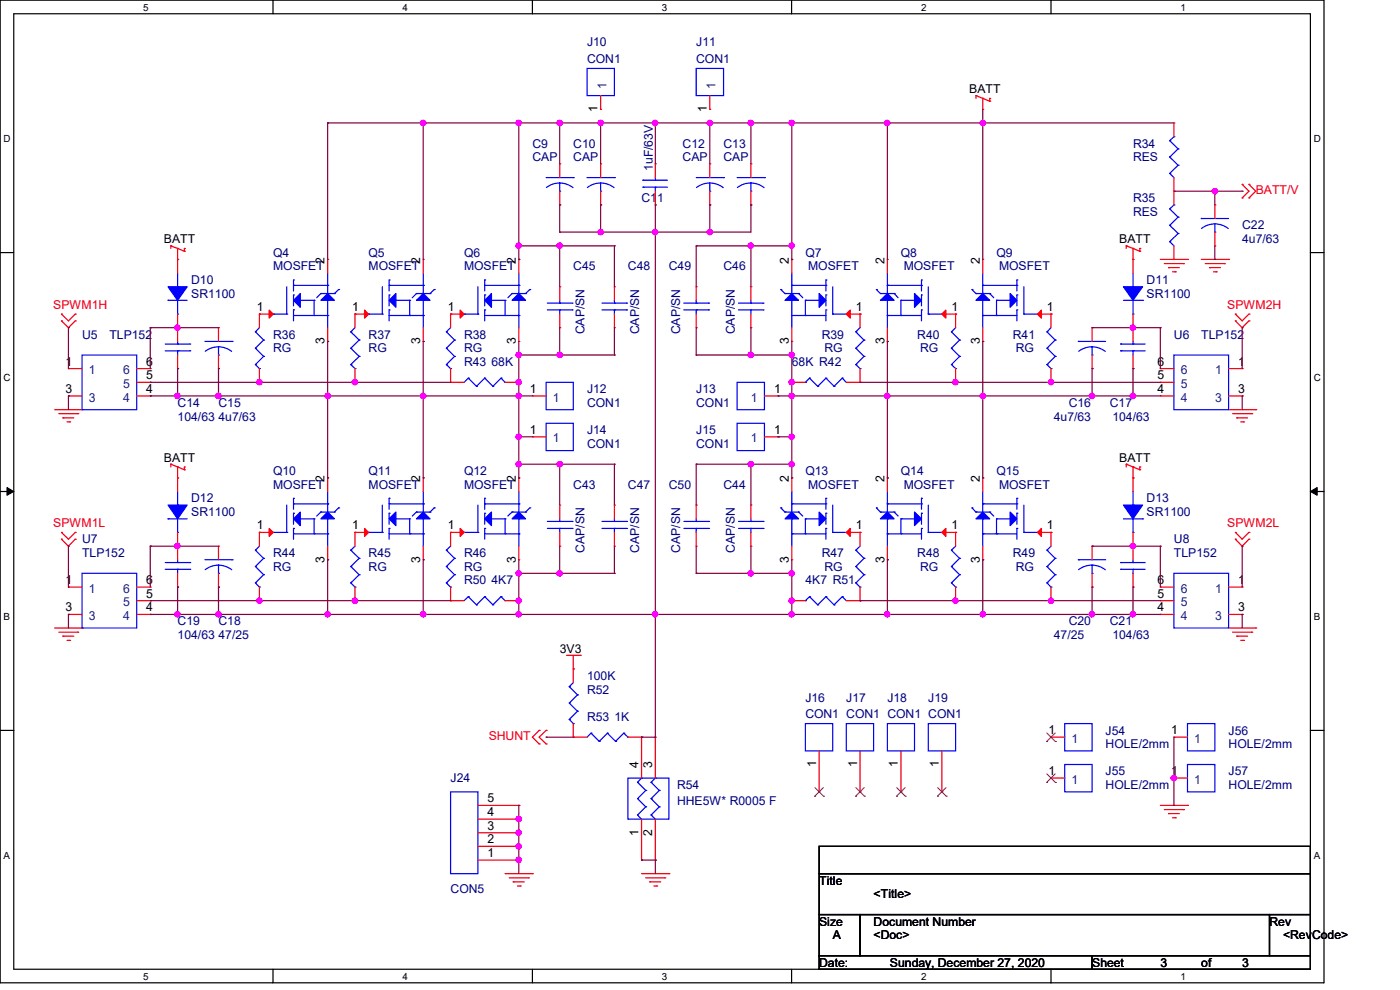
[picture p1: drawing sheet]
<svg xmlns="http://www.w3.org/2000/svg" width="297mm" height="210mm" viewBox="0 0 297 210" stroke-linecap="round" stroke-linejoin="round" font-family="sans-serif">
<path d="M0 0h280.9v208.5h-280.9zM2.9 2.9h275.1v202.7h-275.1z" fill="none" stroke="#000" stroke-width=".25"/>
<g fill="#fff">
<path d="M30.4 .3h1.1v2.4h-1.1z"/>
<path d="M30.4 205.9h1.1v2.3h-1.1z"/>
</g>
<path d="M57.9 0v2.9M57.9 205.6v2.9" fill="none" stroke="#000" stroke-width=".25"/>
<g fill="#fff">
<path d="M85.4 .3h1.1v2.4h-1.1z"/>
<path d="M85.4 205.9h1.1v2.3h-1.1z"/>
</g>
<path d="M112.9 0v2.9M112.9 205.6v2.9" fill="none" stroke="#000" stroke-width=".25"/>
<g fill="#fff">
<path d="M140.4 .3h1.2v2.4h-1.2z"/>
<path d="M140.4 205.9h1.2v2.3h-1.2z"/>
</g>
<path d="M167.9 0v2.9M167.9 205.6v2.9" fill="none" stroke="#000" stroke-width=".25"/>
<g fill="#fff">
<path d="M195.4 .3h1.2v2.4h-1.2z"/>
<path d="M195.4 205.9h1.2v2.3h-1.2z"/>
</g>
<path d="M223 0v2.9M223 205.6v2.9" fill="none" stroke="#000" stroke-width=".25"/>
<g fill="#fff">
<path d="M250.4 .3h1.2v2.4h-1.2z"/>
<path d="M250.4 205.9h1.2v2.3h-1.2z"/>
<path d="M.8 28.2h1.4v2.4h-1.4z"/>
<path d="M278.7 28.2h1.5v2.4h-1.5z"/>
<path d="M.8 78.9h1.4v2.3h-1.4z"/>
<path d="M278.7 78.9h1.5v2.3h-1.5z"/>
</g>
<path d="M0 53.6h2.9M278 53.6h2.9" fill="none" stroke="#000" stroke-width=".25"/>
<g fill="#fff">
<path d="M.8 129.6h1.3v2.3h-1.3z"/>
<path d="M278.7 129.6h1.4v2.3h-1.4z"/>
</g>
<path d="M0 104.3h2.9M278 104.3h2.9" fill="none" stroke="#000" stroke-width=".25"/>
<path d="M1.5 103.4l1.4 .9-1.4 .8zM278 104.3l1.4-.9v1.7z" fill="#000" stroke="#000" stroke-width=".21"/>
<g fill="#fff">
<path d="M.8 180.3h1.3v2.3h-1.3z"/>
<path d="M278.7 180.3h1.4v2.3h-1.4z"/>
</g>
<path d="M0 154.9h2.9M278 154.9h2.9M173.8 179.5h104.2v5.8h-104.2zM173.8 185.3h104.2v8.7h-104.2zM173.8 194h8.7v8.7h-8.7zM182.5 194h86.8v8.7h-86.8zM269.3 194h8.7v8.7h-8.7zM173.8 202.7h57.9v2.9h-57.9zM231.7 202.7h46.3v2.9h-46.3z" fill="none" stroke="#000" stroke-width=".25"/>
<g fill="none" stroke="#f00" stroke-width=".25">
<path d="M118.7 34.8h.1M118.7 34.8v2.9M127.4 23.2h.1M127.4 34.8h.1M127.4 20.3v2.9M127.4 34.8v2.9M139 34.8h.1M139 34.8v2.9M150.6 23.2h.1M150.6 34.8h.1M150.6 20.3v2.9M150.6 34.8v2.9"/>
<path d="M159.3 34.8h.1M159.3 34.8v2.9M207.1 20.3h.1M207.1 20.3v.6M207.1 20.3l1.4 .6M208.5 20.9h.1M208.5 23.2h.1M208.5 20.9l1.5 .6M208.5 20.9v2.3M210 21.5h.1M210 20.9h.1M210 20.9v.6"/>
<path d="M249 26.1h.1M249 26.1v2.9M249 37.7v5.8M263.5 39.1h.1M263.5 39.1l1.5 1.5-1.5 1.4M265 39.1h.1M265 39.1l1.4 1.5-1.4 1.4M36.2 52.2h.1M36.2 52.2v.5M36.2 52.2l1.5 .5M37.7 52.7h.1M37.7 55h.1"/>
<path d="M37.7 52.7l1.4 .6M37.7 52.7v5.3M39.1 53.3h.1M39.1 52.7h.1M39.1 52.7v.6M69.5 55h.1M69.5 55v3M89.8 55h.1M89.8 55v3M110.1 55h.1M110.1 55v3M118.7 43.5h.1"/>
<path d="M118.7 40.6v2.9M127.4 43.5h.1M127.4 40.6v2.9M139 43.5h.1M139 40.6v2.9M150.6 43.5h.1M150.6 40.6v2.9M159.3 43.5h.1M159.3 40.6v2.9M168 55h.1M168 55v3M188.3 55h.1"/>
<path d="M188.3 55v3M208.5 55h.1M208.5 55v3M238.9 52.2h.1M238.9 52.2v.5M238.9 52.2l1.5 .5M240.4 52.7h.1M240.4 55h.1M240.4 52.7l1.4 .6M240.4 52.7v5.3M241.8 53.3h.1M241.8 52.7h.1"/>
<path d="M241.8 52.7v.6M246.2 55h5.7M247 55.9h4.1M247.9 56.8h.1M247.9 56.8h2.3M248.8 57.7h.5M249 40.6h.1M249 55h.1M249 52.2v2.8M249.3 57.7h.1M251.1 55.9h.1M251.9 55h.1"/>
<path d="M254.8 55h5.8M255.7 55.9h4.1M256.6 56.8h.1M256.6 56.8h2.3M257.4 57.7h.6M257.7 43.5h.1M257.7 52.2h.1M257.7 43.5v2.9M257.7 49.2v3M258 57.7h.1M259.8 55.9h.1M260.6 55h.1"/>
<path d="M263.5 42h.1M265 42h.1M13 68.1h.1M13 66.6h.1M13 68.1l1.5 1.4 1.5-1.4M13 66.6l1.5 1.5 1.5-1.5M14.5 78.2h.1M14.5 78.2h2.9M16 68.1h.1M16 66.6h.1M29 78.2h2.9M31.9 78.2h.1"/>
<path d="M37.7 69.5h.1M37.7 78.2h.1M37.7 66.6v5.8M37.7 75.3v2.9M46.4 69.5h.1M46.4 78.2h.1M46.4 69.5v2.9M46.4 75.3v2.9M55 66.6h.1M55 66.6h3M55 66.6v2.9M55 78.2v2.9"/>
<path d="M69.5 72.4h.1M69.5 69.5v2.9M75.3 66.6h.1M75.3 66.6h2.9M75.3 66.6v2.9M75.3 78.2v2.9M89.8 72.4h.1M89.8 69.5v2.9M95.6 66.6h.1M95.6 66.6h2.9M95.6 66.6v2.9M95.6 78.2v2.9"/>
<path d="M110.1 72.4h.1M110.1 69.5v2.9M118.7 60.8h.1M118.7 69.5h.1M118.7 60.8v2.9M118.7 66.6v2.9M130.3 60.8h.1M130.3 69.5h.1M130.3 60.8v2.9M130.3 66.6v2.9M147.7 60.8h.1M147.7 69.5h.1"/>
<path d="M147.7 60.8v2.9M147.7 66.6v2.9M159.3 60.8h.1M159.3 69.5h.1M159.3 60.8v2.9M159.3 66.6v2.9M168 72.4h.1M168 69.5v2.9M179.5 66.6h3M182.5 66.6h.1M182.5 66.6v2.9M182.5 78.2v2.9"/>
<path d="M188.3 72.4h.1M188.3 69.5v2.9M199.8 66.6h2.9M202.7 66.6h.1M202.7 66.6v2.9M202.7 78.2v2.9M208.5 72.4h.1M208.5 69.5v2.9M220.1 66.6h2.9M223 66.6h.1M223 66.6v2.9M223 78.2v2.9"/>
<path d="M231.7 69.5h.1M231.7 78.2h.1M231.7 69.5v2.9M231.7 75.3v2.9M240.4 69.5h.1M240.4 78.2h.1M240.4 66.6v5.8M240.4 75.3v2.9M246.2 78.2h.1M246.2 78.2h2.8M260.6 78.2h2.9M262.1 68.1h.1"/>
<path d="M262.1 66.6h.1M262.1 68.1l1.4 1.4 1.5-1.4M262.1 66.6l1.4 1.5 1.5-1.5M263.5 78.2h.1M265 68.1h.1M265 66.6h.1M11.6 86.9h5.8M12.5 87.8h4M13.3 88.6h.1M13.3 88.6h2.4M14.2 89.5h.6M14.5 84h.1"/>
<path d="M14.5 84h2.9M14.8 89.5h.1M16.5 87.8h.1M17.4 86.9h.1M29 84h2.9M29 81.1h2.9M31.9 81.1h.1M31.9 84h.1M36.2 98.5h.1M36.2 98.5v.6M36.2 98.5l2.9 1.2M37.7 99.1h.1"/>
<path d="M37.7 99.1v5.2M39.1 99.7h.1M39.1 99.1h.1M39.1 99.1v.6M55 81.1h.1M75.3 81.1h.1M95.6 81.1h.1M95.6 81.1h2.9M107.1 81.1h3M110.1 81.1h.1M112.9 84h.1M112.9 92.7h.1"/>
<path d="M112.9 92.7h3M112.9 84h3M162.2 92.7h2.9M162.2 84h2.9M165.1 92.7h.1M165.1 84h.1M168 81.1h.1M168 81.1h2.9M179.5 81.1h3M182.5 81.1h.1M202.7 81.1h.1M223 81.1h.1"/>
<path d="M238.9 98.5h.1M238.9 98.5v.6M238.9 98.5l2.9 1.2M240.4 99.1h.1M240.4 99.1v5.2M241.8 99.7h.1M241.8 99.1h.1M241.8 99.1v.6M246.2 81.1h.1M246.2 84h.1M246.2 84h2.8M246.2 81.1h2.8"/>
<path d="M260.6 86.9h5.8M260.6 84h2.9M261.5 87.8h4.1M262.4 88.6h.1M262.4 88.6h2.3M263.2 89.5h.6M263.5 84h.1M263.8 89.5h.1M265.6 87.8h.1M266.4 86.9h.1M13 114.4h.1M13 112.9h.1"/>
<path d="M13 114.4l1.5 1.5 1.5-1.5M13 112.9l1.5 1.5 1.5-1.5M16 114.4h.1M16 112.9h.1M37.7 101.4h.1M37.7 115.9h.1M37.7 112.9v5.8M46.4 115.9h.1M46.4 115.9v2.8M55 112.9h.1M55 112.9h3M55 112.9v3"/>
<path d="M69.5 101.4h.1M69.5 118.7h.1M69.5 101.4v2.9M69.5 115.9v2.8M75.3 112.9h.1M75.3 112.9h2.9M75.3 112.9v3M89.8 101.4h.1M89.8 118.7h.1M89.8 101.4v2.9M89.8 115.9v2.8M95.6 112.9h.1"/>
<path d="M95.6 112.9h2.9M95.6 112.9v3M110.1 101.4h.1M110.1 118.7h.1M110.1 101.4v2.9M110.1 115.9v2.8M118.7 107.1h.1M118.7 115.9h.1M118.7 107.1v3M118.7 112.9v3M130.3 107.1h.1M130.3 115.9h.1"/>
<path d="M130.3 107.1v3M130.3 112.9v3M147.7 107.1h.1M147.7 115.9h.1M147.7 107.1v3M147.7 112.9v3M159.3 107.1h.1M159.3 115.9h.1M159.3 107.1v3M159.3 112.9v3M168 101.4h.1M168 118.7h.1"/>
<path d="M168 101.4v2.9M168 115.9v2.8M179.5 112.9h3M182.5 112.9h.1M182.5 112.9v3M188.3 101.4h.1M188.3 118.7h.1M188.3 101.4v2.9M188.3 115.9v2.8M199.8 112.9h2.9M202.7 112.9h.1M202.7 112.9v3"/>
<path d="M208.5 101.4h.1M208.5 118.7h.1M208.5 101.4v2.9M208.5 115.9v2.8M220.1 112.9h2.9M223 112.9h.1M223 112.9v3M231.7 115.9h.1M231.7 115.9v2.8M240.4 101.4h.1M240.4 115.9h.1M240.4 112.9v5.8"/>
<path d="M262.1 114.4h.1M262.1 112.9h.1M262.1 114.4l1.4 1.5 1.5-1.5M262.1 112.9l1.4 1.5 1.5-1.5M265 114.4h.1M265 112.9h.1M11.6 133.2h5.8M12.5 134.1h4M13.3 135h.1M13.3 135h2.4M14.2 135.8h.6M14.5 124.5h.1"/>
<path d="M14.5 130.3h.1M14.5 124.5h2.9M14.5 130.3h2.9M14.8 135.8h.1M16.5 134.1h.1M17.4 133.2h.1M29 124.5h2.9M29 130.3h2.9M29 127.4h2.9M31.9 127.4h.1M31.9 130.3h.1M31.9 124.5h.1"/>
<path d="M37.7 124.5h.1M37.7 121.6v2.9M46.4 124.5h.1M46.4 121.6v2.9M55 127.4h.1M55 124.5v2.9M75.3 127.4h.1M75.3 124.5v2.9M95.6 127.4h.1M95.6 127.4h2.9M95.6 124.5v2.9M107.1 127.4h3"/>
<path d="M110.1 127.4h.1M120.2 139h2.9M121.6 139v5.8M123.1 139h.1M168 127.4h.1M168 127.4h2.9M179.5 127.4h3M182.5 127.4h.1M182.5 124.5v2.9M202.7 127.4h.1M202.7 124.5v2.9M223 127.4h.1"/>
<path d="M223 124.5v2.9M231.7 124.5h.1M231.7 121.6v2.9M240.4 124.5h.1M240.4 121.6v2.9M246.2 127.4h.1M246.2 130.3h.1M246.2 124.5h.1M246.2 124.5h2.8M246.2 130.3h2.8M246.2 127.4h2.8M260.6 133.2h5.8"/>
<path d="M260.6 124.5h2.9M260.6 130.3h2.9M261.5 134.1h4.1M262.4 135h.1M262.4 135h2.3M263.2 135.8h.6M263.5 124.5h.1M263.5 130.3h.1M263.8 135.8h.1M265.6 134.1h.1M266.4 133.2h.1M114.4 154.9h.1"/>
<path d="M114.4 157.8h.1M114.4 154.9l-1.5 1.5 1.5 1.4M115.9 154.9h.1M115.9 157.8h.1M115.9 154.9l-1.5 1.5 1.5 1.4M121.6 141.9h.1M121.6 156.4h.1M121.6 153.5v2.9M121.6 156.4h2.9M133.2 156.4h2.9M136.1 156.4h.1M136.1 156.4v8.7"/>
<path d="M139 156.4h.1M139 156.4v8.7M173.8 159.3v8.7M182.5 159.3v8.7M191.1 159.3v8.7M199.8 159.3v8.7M223 156.4h.1M223 156.4h2.9M249 156.4h.1M249 156.4h2.9M101.4 170.9h8.7M101.4 179.5h8.7"/>
<path d="M101.4 176.7h8.7M101.4 173.8h8.7M110.1 179.5h.1M110.1 176.7h.1M110.1 173.8h.1M110.1 170.9h.1M136.1 173.8v8.7M139 173.8v8.7M173.8 168h.1M182.5 168h.1M191.1 168h.1M199.8 168h.1"/>
<path d="M223 165.1h.1M223 165.1h2.9M246.2 170.9h5.7M247 171.7h4.1M247.9 172.6h.1M247.9 172.6h2.3M248.8 173.5h.5M249 165.1h.1M249 165.1h2.9M249.3 173.5h.1M251.1 171.7h.1M251.9 170.9h.1"/>
<path d="M101.4 182.5h8.7M107.1 185.3h5.8M108 186.2h4.1M108.9 187.1h.1M108.9 187.1h2.3M109.8 188h.6M110.1 182.5h.1M110.4 188h.1M112.1 186.2h.1M112.9 185.3h.1M136.1 182.5h.1M136.1 185.3h5.8"/>
<path d="M137 186.2h4.1M137.8 187.1h.1M137.8 187.1h2.4M138.7 188h.6M139 182.5h.1M139.3 188h.1M141.1 186.2h.1M141.9 185.3h.1"/>
</g>
<g fill="none" stroke="#00f" stroke-width=".25">
<path d="M124.5 14.5h5.8v5.8h-5.8zM147.7 14.5h5.8v5.8h-5.8zM115.9 37.7h5.7M118.7 38.8l1.5 .3 1.4 .7M118.7 38.8l-1.5 .3-1.3 .7M118.7 38.8v1.8M121.6 37.7h.1M124.5 37.7h5.8M127.4 38.8l1.5 .3 1.4 .7M127.4 38.8l-1.5 .3-1.3 .7M127.4 38.8v1.8M130.3 37.7h.1"/>
<path d="M136.4 39.7h.1M136.4 38.2h.1M136.4 39.7h5.2M136.4 38.2h5.2M139 38.2h.1M139 39.7h.1M139 37.7v.5M139 39.7v.9M147.7 37.7h5.8M150.6 38.8l1.5 .3 1.3 .7M150.6 38.8l-1.5 .3-1.3 .7M150.6 38.8v1.8"/>
<path d="M153.5 37.7h.1M156.4 37.7h5.8M159.3 38.8l1.5 .3 1.3 .7M159.3 38.8l-1.5 .3-1.4 .7M159.3 38.8v1.8M162.2 37.7h.1M248.2 36.8h.1M248.2 33.3h.1M248.2 29.8h.1M248.2 36.8l.8 .9M248.2 33.3l1.7 1.8M248.2 29.8l1.7 1.8"/>
<path d="M249 29h.1M249 29l-.8 .8M249.9 35.1h.1M249.9 31.6h.1M249.9 35.1l-1.7 1.7M249.9 31.6l-1.7 1.7M37.7 58v2.8M62.3 59.4h.1M62.3 59.4v2.3M69.5 58v4.3M82.5 59.4h.1M82.5 59.4v2.3"/>
<path d="M89.8 58v4.3M102.8 59.4h.1M102.8 59.4v2.3M110.1 58v4.3M118.7 40.6h.1M127.4 40.6h.1M150.6 40.6h.1M159.3 40.6h.1M168 58v4.3M175.2 59.4h.1M175.2 59.4v2.3M188.3 58v4.3"/>
<path d="M195.5 59.4h.1M195.5 59.4v2.3M208.5 58v4.3M215.7 59.4h.1M215.7 59.4v2.3M240.4 58v2.8M248.2 51.3h.1M248.2 47.8h.1M248.2 44.3h.1M248.2 51.3l.8 .9M248.2 47.8l1.7 1.7M248.2 44.3l1.7 1.8"/>
<path d="M249 43.5h.1M249 43.5l-.8 .8M249.9 49.5h.1M249.9 46.1h.1M249.9 49.5l-1.7 1.8M249.9 46.1l-1.7 1.7M254.8 46.4h.1M254.8 46.4h5.8M257.7 49.2h.1M257.7 47.5l-1.5 .2-1.3 .8M257.7 47.5l1.5 .3 1.4 .7M257.7 47.5v1.7"/>
<path d="M17.4 75.3h11.6v11.6h-11.6zM35.1 74.4h5.2M35.1 73h5.2M35.6 63.7h.1M35.6 63.7h4.1M37.7 60.8h.1M37.7 66.6h.1M37.7 73h.1M37.7 74.4h.1M37.7 63.7v2.9M37.7 72.4v.6M37.7 74.4v.9"/>
<path d="M40.3 74.4h.1M40.3 73h.1M43.5 72.4h5.7M46.4 75.3h.1M46.4 73.6l1.4 .2 1.3 .7M46.4 73.6l-1.5 .2-1.3 .7M46.4 73.6v1.7M49.2 72.4h.1M54.2 70.4h.1M54.2 73.9h.1M54.2 77.3h.1M54.2 70.4l1.7 1.7"/>
<path d="M54.2 73.9l1.7 1.7M54.2 77.3l.8 .9M55 78.2h.1M55 69.5l-.8 .9M55.9 72.1h.1M55.9 75.6h.1M55.9 72.1l-1.7 1.8M55.9 75.6l-1.7 1.7M58 66.6h.1M58 66.6h2.8M60.8 66.6h.1M60.8 60.8v5.8"/>
<path d="M62.3 65.7h.1M62.3 62.6h.1M62.3 60.5h.1M62.3 66.9h7.2M62.3 60.5h7.2M62.3 62.6v2.3M62.3 65.7v2.4M63.7 63.7h2.9M66.6 63.7h.1M66.6 66.9h.1M66.6 63.7v3.2M68.1 62.3h.1"/>
<path d="M68.1 62.3h2.9M68.1 62.3l-.9 .9M69.5 66.9h.1M69.5 63.7h.1M69.5 60.5h.1M69.5 63.7v5.8M71 62.3h.1M71.8 61.4h.1M71.8 61.4l-.8 .9M74.4 70.4h.1M74.4 73.9h.1M74.4 77.3h.1"/>
<path d="M74.4 70.4l1.8 1.7M74.4 73.9l1.8 1.7M74.4 77.3l.9 .9M75.3 78.2h.1M75.3 69.5l-.9 .9M76.2 72.1h.1M76.2 75.6h.1M76.2 72.1l-1.8 1.8M76.2 75.6l-1.8 1.7M78.2 66.6h.1M78.2 66.6h2.9M81.1 66.6h.1"/>
<path d="M81.1 60.8v5.8M82.5 65.7h.1M82.5 62.6h.1M82.5 60.5h.1M82.5 66.9h7.3M82.5 60.5h7.3M82.5 62.6v2.3M82.5 65.7v2.4M84 63.7h2.9M86.9 63.7h.1M86.9 66.9h.1M86.9 63.7v3.2"/>
<path d="M88.3 62.3h.1M88.3 62.3h2.9M88.3 62.3l-.8 .9M89.8 66.9h.1M89.8 63.7h.1M89.8 60.5h.1M89.8 63.7v5.8M91.2 62.3h.1M92.1 61.4h.1M92.1 61.4l-.9 .9M94.7 70.4h.1M94.7 73.9h.1"/>
<path d="M94.7 77.3h.1M94.7 70.4l1.7 1.7M94.7 73.9l1.7 1.7M94.7 77.3l.9 .9M95.6 78.2h.1M95.6 69.5l-.9 .9M96.4 72.1h.1M96.4 75.6h.1M96.4 72.1l-1.7 1.8M96.4 75.6l-1.7 1.7M98.5 66.6h.1M98.5 66.6h2.9"/>
<path d="M101.4 66.6h.1M101.4 60.8v5.8M102.8 65.7h.1M102.8 62.6h.1M102.8 60.5h.1M102.8 66.9h7.3M102.8 60.5h7.3M102.8 62.6v2.3M102.8 65.7v2.4M104.3 63.7h2.8M107.1 63.7h.1M107.1 66.9h.1"/>
<path d="M107.1 63.7v3.2M108.6 62.3h.1M108.6 62.3h2.9M108.6 62.3l-.9 .9M110.1 66.9h.1M110.1 63.7h.1M110.1 60.5h.1M110.1 63.7v5.8M111.5 62.3h.1M112.4 61.4h.1M112.4 61.4l-.9 .9M116.1 65.7h5.3"/>
<path d="M116.1 64.3h5.3M118.7 64.3h.1M118.7 65.7h.1M118.7 63.7v.6M118.7 65.7v.9M121.4 65.7h.1M121.4 64.3h.1M127.7 65.7h5.2M127.7 64.3h5.2M130.3 64.3h.1M130.3 65.7h.1M130.3 63.7v.6"/>
<path d="M130.3 65.7v.9M132.9 65.7h.1M132.9 64.3h.1M145.1 65.7h5.2M145.1 64.3h5.2M147.7 64.3h.1M147.7 65.7h.1M147.7 63.7v.6M147.7 65.7v.9M150.3 65.7h.1M150.3 64.3h.1M156.7 65.7h5.2"/>
<path d="M156.7 64.3h5.2M159.3 64.3h.1M159.3 65.7h.1M159.3 63.7v.6M159.3 65.7v.9M161.9 65.7h.1M161.9 64.3h.1M165.7 61.4h.1M165.7 61.4l.8 .9M166.5 62.3h.1M166.5 62.3h2.9M168 66.9h.1"/>
<path d="M168 63.7h.1M168 60.5h.1M168 66.9h7.2M168 63.7v5.8M168 60.5h7.2M169.4 62.3h.1M169.4 62.3l.9 .9M170.9 63.7h.1M170.9 66.9h.1M170.9 63.7h2.9M170.9 63.7v3.2M175.2 65.7h.1"/>
<path d="M175.2 62.6h.1M175.2 60.5h.1M175.2 62.6v2.3M175.2 65.7v2.4M176.7 66.6h.1M176.7 60.8v5.8M176.7 66.6h2.8M179.5 66.6h.1M181.6 70.4h.1M181.6 73.9h.1M181.6 77.3h.1M181.6 70.4l1.7 1.7"/>
<path d="M181.6 73.9l1.7 1.7M181.6 77.3l.9 .9M182.5 78.2h.1M182.5 69.5l-.9 .9M183.3 72.1h.1M183.3 75.6h.1M183.3 72.1l-1.7 1.8M183.3 75.6l-1.7 1.7M185.9 61.4h.1M185.9 61.4l.9 .9M186.8 62.3h.1M186.8 62.3h2.9"/>
<path d="M188.3 66.9h.1M188.3 63.7h.1M188.3 60.5h.1M188.3 66.9h7.2M188.3 60.5h7.2M188.3 63.7v5.8M189.7 62.3h.1M189.7 62.3l.8 .9M191.1 63.7h.1M191.1 66.9h.1M191.1 63.7h2.9M191.1 63.7v3.2"/>
<path d="M195.5 65.7h.1M195.5 62.6h.1M195.5 60.5h.1M195.5 62.6v2.3M195.5 65.7v2.4M196.9 66.6h.1M196.9 66.6h2.9M196.9 60.8v5.8M199.8 66.6h.1M201.8 70.4h.1M201.8 73.9h.1M201.8 77.3h.1"/>
<path d="M201.8 70.4l1.8 1.7M201.8 73.9l1.8 1.7M201.8 77.3l.9 .9M202.7 78.2h.1M202.7 69.5l-.9 .9M203.6 72.1h.1M203.6 75.6h.1M203.6 72.1l-1.8 1.8M203.6 75.6l-1.8 1.7M206.2 61.4h.1M206.2 61.4l.9 .9M207.1 62.3h.1"/>
<path d="M207.1 62.3h2.9M208.5 66.9h.1M208.5 63.7h.1M208.5 60.5h.1M208.5 66.9h7.2M208.5 60.5h7.2M208.5 63.7v5.8M210 62.3h.1M210 62.3l.8 .9M211.4 63.7h.1M211.4 66.9h.1M211.4 63.7h2.9"/>
<path d="M211.4 63.7v3.2M215.7 65.7h.1M215.7 62.6h.1M215.7 60.5h.1M215.7 62.6v2.3M215.7 65.7v2.4M217.2 66.6h.1M217.2 66.6h2.9M217.2 60.8v5.8M220.1 66.6h.1M222.1 70.4h.1M222.1 73.9h.1"/>
<path d="M222.1 77.3h.1M222.1 70.4l1.8 1.7M222.1 73.9l1.8 1.7M222.1 77.3l.9 .9M223 78.2h.1M223 69.5l-.9 .9M223.9 72.1h.1M223.9 75.6h.1M223.9 72.1l-1.8 1.8M223.9 75.6l-1.8 1.7M228.8 72.4h.1M228.8 72.4h5.8"/>
<path d="M231.7 75.3h.1M231.7 73.6l-1.5 .2-1.4 .7M231.7 73.6l1.5 .2 1.3 .7M231.7 73.6v1.7M237.7 74.4h.1M237.7 73h.1M237.7 74.4h5.3M237.7 73h5.3M238.3 63.7h4.1M240.4 60.8h.1M240.4 66.6h.1M240.4 73h.1"/>
<path d="M240.4 74.4h.1M240.4 63.7v2.9M240.4 72.4v.6M240.4 74.4v.9M242.4 63.7h.1M249 75.3h11.6v11.6h-11.6zM99.4 80.2h.1M99.4 80.2l-.9 .9M99.4 80.2l1.7 1.8M101.1 82h.1M102.8 80.2h.1M102.8 80.2l-1.7 1.8"/>
<path d="M102.8 80.2l1.8 1.8M104.6 82h.1M106.3 80.2h.1M106.3 80.2l-1.7 1.8M106.3 80.2l.8 .9M107.1 81.1h.1M115.9 81.1h5.7v5.8h-5.7zM115.9 89.8h5.7v5.8h-5.7zM156.4 89.8h5.8v5.8h-5.8zM156.4 81.1h5.8v5.8h-5.8zM170.9 81.1h.1M171.7 80.2h.1"/>
<path d="M171.7 80.2l-.8 .9M171.7 80.2l1.8 1.8M173.5 82h.1M175.2 80.2h.1M175.2 80.2l-1.7 1.8M175.2 80.2l1.8 1.8M177 82h.1M178.7 80.2h.1M178.7 80.2l-1.7 1.8M178.7 80.2l.8 .9M35.1 119.3h5.2M35.6 110.1h.1"/>
<path d="M35.6 110.1h4.1M37.7 119.3h.1M37.7 107.1h.1M37.7 112.9h.1M37.7 104.3v2.8M37.7 110.1v2.8M37.7 118.7v.6M40.3 119.3h.1M43.5 118.7h5.7M46.4 119.9l1.4 .2 1.4 .8M46.4 119.9l-1.5 .2-1.4 .7M46.4 119.9v1.7"/>
<path d="M49.2 118.7h.1M54.2 116.7h.1M54.2 116.7l1.7 1.7M55 115.9l-.8 .8M55.9 118.4h.1M55.9 118.4l-1.7 1.8M58 112.9h.1M58 112.9h2.8M60.8 112.9h.1M60.8 107.1v5.8M62.3 112.1h.1M62.3 108.9h.1"/>
<path d="M62.3 105.7h.1M62.3 106.9h.1M62.3 113.2h7.2M62.3 106.9h7.2M62.3 105.7v2.3M62.3 108.9v2.3M62.3 112.1v2.3M63.7 110.1h2.9M66.6 110.1h.1M66.6 113.2h.1M66.6 110.1v3.1M68.1 108.6h.1"/>
<path d="M68.1 108.6h2.9M68.1 108.6l-.9 .9M69.5 113.2h.1M69.5 110.1h.1M69.5 106.9h.1M69.5 104.3v4.3M69.5 110.1v5.8M71 108.6h.1M71.8 107.7h.1M71.8 107.7l-.8 .9M74.4 116.7h.1M74.4 116.7l1.8 1.7"/>
<path d="M75.3 115.9l-.9 .8M76.2 118.4h.1M76.2 118.4l-1.8 1.8M78.2 112.9h.1M78.2 112.9h2.9M81.1 112.9h.1M81.1 107.1v5.8M82.5 112.1h.1M82.5 108.9h.1M82.5 105.7h.1M82.5 106.9h.1M82.5 113.2h7.3"/>
<path d="M82.5 106.9h7.3M82.5 105.7v2.3M82.5 108.9v2.3M82.5 112.1v2.3M84 110.1h2.9M86.9 110.1h.1M86.9 113.2h.1M86.9 110.1v3.1M88.3 108.6h.1M88.3 108.6h2.9M88.3 108.6l-.8 .9M89.8 113.2h.1"/>
<path d="M89.8 110.1h.1M89.8 106.9h.1M89.8 104.3v4.3M89.8 110.1v5.8M91.2 108.6h.1M92.1 107.7h.1M92.1 107.7l-.9 .9M94.7 116.7h.1M94.7 116.7l1.7 1.7M95.6 115.9l-.9 .8M96.4 118.4h.1M96.4 118.4l-1.7 1.8"/>
<path d="M98.5 112.9h.1M98.5 112.9h2.9M101.4 112.9h.1M101.4 107.1v5.8M102.8 112.1h.1M102.8 108.9h.1M102.8 105.7h.1M102.8 106.9h.1M102.8 105.7v2.3M102.8 108.9v2.3M102.8 112.1v2.3M102.8 113.2h7.3"/>
<path d="M102.8 106.9h7.3M104.3 110.1h2.8M107.1 110.1h.1M107.1 113.2h.1M107.1 110.1v3.1M108.6 108.6h.1M108.6 108.6h2.9M108.6 108.6l-.9 .9M110.1 113.2h.1M110.1 110.1h.1M110.1 106.9h.1M110.1 104.3v4.3"/>
<path d="M110.1 110.1v5.8M111.5 108.6h.1M112.4 107.7h.1M112.4 107.7l-.9 .9M116.1 112.1h5.3M116.1 110.6h5.3M118.7 110.6h.1M118.7 112.1h.1M118.7 110.1v.5M118.7 112.1v.8M121.4 112.1h.1M121.4 110.6h.1"/>
<path d="M127.7 112.1h5.2M127.7 110.6h5.2M130.3 110.6h.1M130.3 112.1h.1M130.3 110.1v.5M130.3 112.1v.8M132.9 112.1h.1M132.9 110.6h.1M145.1 112.1h5.2M145.1 110.6h5.2M147.7 110.6h.1M147.7 112.1h.1"/>
<path d="M147.7 110.1v.5M147.7 112.1v.8M150.3 112.1h.1M150.3 110.6h.1M156.7 112.1h5.2M156.7 110.6h5.2M159.3 110.6h.1M159.3 112.1h.1M159.3 110.1v.5M159.3 112.1v.8M161.9 112.1h.1M161.9 110.6h.1"/>
<path d="M165.7 107.7h.1M165.7 107.7l.8 .9M166.5 108.6h.1M166.5 108.6h2.9M168 113.2h.1M168 110.1h.1M168 106.9h.1M168 104.3v4.3M168 110.1v5.8M168 113.2h7.2M168 106.9h7.2M169.4 108.6h.1"/>
<path d="M169.4 108.6l.9 .9M170.9 110.1h.1M170.9 113.2h.1M170.9 110.1v3.1M170.9 110.1h2.9M175.2 112.1h.1M175.2 108.9h.1M175.2 105.7h.1M175.2 106.9h.1M175.2 105.7v2.3M175.2 108.9v2.3M175.2 112.1v2.3"/>
<path d="M176.7 112.9h.1M176.7 107.1v5.8M176.7 112.9h2.8M179.5 112.9h.1M181.6 116.7h.1M181.6 116.7l1.7 1.7M182.5 115.9l-.9 .8M183.3 118.4h.1M183.3 118.4l-1.7 1.8M185.9 107.7h.1M185.9 107.7l.9 .9M186.8 108.6h.1"/>
<path d="M186.8 108.6h2.9M188.3 113.2h.1M188.3 110.1h.1M188.3 106.9h.1M188.3 113.2h7.2M188.3 106.9h7.2M188.3 104.3v4.3M188.3 110.1v5.8M189.7 108.6h.1M189.7 108.6l.8 .9M191.1 110.1h.1M191.1 113.2h.1"/>
<path d="M191.1 110.1h2.9M191.1 110.1v3.1M195.5 112.1h.1M195.5 108.9h.1M195.5 105.7h.1M195.5 106.9h.1M195.5 105.7v2.3M195.5 108.9v2.3M195.5 112.1v2.3M196.9 112.9h.1M196.9 112.9h2.9M196.9 107.1v5.8"/>
<path d="M199.8 112.9h.1M201.8 116.7h.1M201.8 116.7l1.8 1.7M202.7 115.9l-.9 .8M203.6 118.4h.1M203.6 118.4l-1.8 1.8M206.2 107.7h.1M206.2 107.7l.9 .9M207.1 108.6h.1M207.1 108.6h2.9M208.5 113.2h.1M208.5 110.1h.1"/>
<path d="M208.5 106.9h.1M208.5 113.2h7.2M208.5 106.9h7.2M208.5 104.3v4.3M208.5 110.1v5.8M210 108.6h.1M210 108.6l.8 .9M211.4 110.1h.1M211.4 113.2h.1M211.4 110.1h2.9M211.4 110.1v3.1M215.7 112.1h.1"/>
<path d="M215.7 108.9h.1M215.7 105.7h.1M215.7 106.9h.1M215.7 105.7v2.3M215.7 108.9v2.3M215.7 112.1v2.3M217.2 112.9h.1M217.2 112.9h2.9M217.2 107.1v5.8M220.1 112.9h.1M222.1 116.7h.1M222.1 116.7l1.8 1.7"/>
<path d="M223 115.9l-.9 .8M223.9 118.4h.1M223.9 118.4l-1.8 1.8M228.8 118.7h.1M228.8 118.7h5.8M231.7 119.9l-1.5 .2-1.4 .8M231.7 119.9l1.5 .2 1.3 .8M231.7 119.9v1.7M237.7 119.3h.1M237.7 119.3h5.3M238.3 110.1h4.1M240.4 119.3h.1"/>
<path d="M240.4 107.1h.1M240.4 112.9h.1M240.4 104.3v2.8M240.4 110.1v2.8M240.4 118.7v.6M242.4 110.1h.1M17.4 121.6h11.6v11.6h-11.6zM35.1 120.8h5.2M37.7 120.8h.1M37.7 120.8v.8M40.3 120.8h.1M46.4 121.6h.1"/>
<path d="M54.2 120.2h.1M54.2 123.7h.1M54.2 120.2l1.7 1.7M54.2 123.7l.8 .8M55 124.5h.1M55.9 121.9h.1M55.9 121.9l-1.7 1.8M74.4 120.2h.1M74.4 123.7h.1M74.4 120.2l1.8 1.7M74.4 123.7l.9 .8M75.3 124.5h.1"/>
<path d="M76.2 121.9h.1M76.2 121.9l-1.8 1.8M94.7 120.2h.1M94.7 123.7h.1M94.7 120.2l1.7 1.7M94.7 123.7l.9 .8M95.6 124.5h.1M96.4 121.9h.1M96.4 121.9l-1.7 1.8M99.4 126.6h.1M99.4 126.6l-.9 .8M99.4 126.6l1.7 1.7"/>
<path d="M101.1 128.3h.1M102.8 126.6h.1M102.8 126.6l-1.7 1.7M102.8 126.6l1.8 1.7M104.6 128.3h.1M106.3 126.6h.1M106.3 126.6l-1.7 1.7M106.3 126.6l.8 .8M107.1 127.4h.1M170.9 127.4h.1M171.7 126.6h.1M171.7 126.6l1.8 1.7"/>
<path d="M171.7 126.6l-.8 .8M173.5 128.3h.1M175.2 126.6h.1M175.2 126.6l1.8 1.7M175.2 126.6l-1.7 1.7M177 128.3h.1M178.7 126.6h.1M178.7 126.6l.8 .8M178.7 126.6l-1.7 1.7M181.6 120.2h.1M181.6 123.7h.1M181.6 120.2l1.7 1.7"/>
<path d="M181.6 123.7l.9 .8M182.5 124.5h.1M183.3 121.9h.1M183.3 121.9l-1.7 1.8M201.8 120.2h.1M201.8 123.7h.1M201.8 120.2l1.8 1.7M201.8 123.7l.9 .8M202.7 124.5h.1M203.6 121.9h.1M203.6 121.9l-1.8 1.8M222.1 120.2h.1"/>
<path d="M222.1 123.7h.1M222.1 120.2l1.8 1.7M222.1 123.7l.9 .8M223 124.5h.1M223.9 121.9h.1M223.9 121.9l-1.8 1.8M231.7 121.6h.1M237.7 120.8h.1M237.7 120.8h5.3M240.4 120.8h.1M240.4 120.8v.8M249 121.6h11.6v11.6h-11.6z"/>
<path d="M120.8 145.7h.1M120.8 149.1h.1M120.8 152.6h.1M120.8 145.7l1.7 1.7M120.8 149.1l1.7 1.8M120.8 152.6l.8 .9M121.6 153.5h.1M121.6 144.8l-.8 .9M122.5 147.4h.1M122.5 150.9h.1M122.5 147.4l-1.7 1.7M122.5 150.9l-1.7 1.7"/>
<path d="M125.4 155.5h.1M125.4 155.5l-.9 .9M125.4 155.5l1.7 1.8M127.1 157.3h.1M128.9 155.5h.1M128.9 155.5l-1.8 1.8M128.9 155.5l1.7 1.8M130.6 157.3h.1M132.3 155.5h.1M132.3 155.5l-1.7 1.8M132.3 155.5l.9 .9M133.2 156.4h.1"/>
<path d="M170.9 153.5h5.8v5.8h-5.8zM179.5 153.5h5.8v5.8h-5.8zM188.3 153.5h5.7v5.8h-5.7zM196.9 153.5h5.8v5.8h-5.8zM225.9 153.5h5.8v5.8h-5.8zM251.9 153.5h5.8v5.8h-5.8zM95.6 168h5.8v17.3h-5.8zM133.2 165.1h8.7v8.7h-8.7zM135.3 172.9h.1M135.3 169.4h.1M135.3 165.9h.1M135.3 172.9l.8 .9"/>
<path d="M135.3 169.4l1.7 1.8M135.3 165.9l1.7 1.8M136.1 165.1h.1M136.1 165.1l-.8 .8M137 171.2h.1M137 167.7h.1M137 171.2l-1.7 1.7M137 167.7l-1.7 1.7M138.1 165.9h.1M138.1 169.4h.1M138.1 172.9h.1M138.1 165.9l1.8 1.8"/>
<path d="M138.1 169.4l1.8 1.8M138.1 172.9l.9 .9M139 165.1h.1M139 165.1l-.9 .8M139.9 167.7h.1M139.9 171.2h.1M139.9 167.7l-1.8 1.7M139.9 171.2l-1.8 1.7M225.9 162.2h5.8v5.8h-5.8zM251.9 162.2h5.8v5.8h-5.8z"/>
</g>
<g fill="#00f" stroke="#00f" stroke-width=".25">
<path d="M173.8 62.3l1.4 1.4-1.4 1.5z"/>
<path d="M168 62.3l1.4 1.4h-2.9z"/>
<path d="M104.3 108.6v2.9l-1.5-1.4z"/>
<path d="M110.1 108.6l1.4 1.5h-2.9z"/>
<path d="M62.3 110.1l1.4-1.5v2.9z"/>
<path d="M69.5 108.6l1.5 1.5h-2.9z"/>
<path d="M214.3 62.3l1.4 1.4-1.4 1.5z"/>
<path d="M207.1 63.7l1.4-1.4 1.5 1.4z"/>
<path d="M62.3 63.7l1.4-1.4v2.9z"/>
<path d="M69.5 62.3l1.5 1.4h-2.9z"/>
<path d="M82.5 63.7l1.5-1.4v2.9z"/>
<path d="M89.8 62.3l1.4 1.4h-2.9z"/>
<path d="M82.5 110.1l1.5-1.5v2.9z"/>
<path d="M89.8 108.6l1.4 1.5h-2.9z"/>
<path d="M214.3 108.6l1.4 1.5-1.4 1.4z"/>
<path d="M207.1 110.1l1.4-1.5 1.5 1.5z"/>
<path d="M173.8 108.6l1.4 1.5-1.4 1.4z"/>
<path d="M166.5 110.1l1.5-1.5 1.4 1.5z"/>
<path d="M194 62.3l1.5 1.4-1.5 1.5z"/>
<path d="M186.8 63.7l1.5-1.4 1.4 1.4z"/>
<path d="M104.3 62.3v2.9l-1.5-1.5z"/>
<path d="M110.1 62.3l1.4 1.4h-2.9z"/>
<path d="M194 108.6l1.5 1.5-1.5 1.4z"/>
<path d="M186.8 110.1l1.5-1.5 1.4 1.5z"/>
<path d="M35.6 107.1h4.1l-2 3z" fill-rule="evenodd"/>
<path d="M35.6 60.8h4.1l-2 2.9z" fill-rule="evenodd"/>
<path d="M238.3 60.8h4.1l-2 2.9z" fill-rule="evenodd"/>
<path d="M238.3 107.1h4.1l-2 3z" fill-rule="evenodd"/>
</g>
<g fill="#f00" stroke="#f00" stroke-width=".25">
<path d="M179.5 66.6l.9-.8v1.7z"/>
<path d="M97.6 112.1l.9 .8-.9 .9z"/>
<path d="M57.1 112.1l.9 .8-.9 .9z"/>
<path d="M220.9 65.8v1.7l-.8-.9z"/>
<path d="M57.1 65.8l.9 .8-.9 .9z"/>
<path d="M77.3 65.8l.9 .8-.9 .9z"/>
<path d="M77.3 112.1l.9 .8-.9 .9z"/>
<path d="M220.9 112.1v1.7l-.8-.9z"/>
<path d="M180.4 112.1v1.7l-.9-.9z"/>
<path d="M199.8 66.6l.9-.8v1.7z"/>
<path d="M97.6 65.8l.9 .8-.9 .9z"/>
<path d="M199.8 112.9l.9-.8v1.7z"/>
</g>
<g fill="none" stroke="#804000" stroke-width=".21">
<path d="M222 157.3h.1M222.1 155.5l1.8 1.8M223.9 155.5l-1.9 1.8M223.9 157.3h.1M172.8 168.9h.1M172.9 167.1l1.8 1.8M174.7 167.1l-1.9 1.8M174.7 168.9h.1M181.5 168.9h.1M181.6 167.1l1.8 1.8M183.3 167.1l-1.8 1.8M183.4 168.9h.1"/>
<path d="M190.2 168.9h.1M190.2 167.1l1.9 1.8M192 167.1l-1.8 1.8M192.1 168.9h.1M198.9 168.9h.1M198.9 167.1l1.8 1.8M200.7 167.1l-1.8 1.8M200.7 168.9h.1M222 166h.1M222.1 164.2l1.8 1.8M223.9 164.2l-1.9 1.8M223.9 166h.1"/>
</g>
<g fill="none" stroke="#800040" stroke-width=".25">
<path d="M69.5 26.1h.1M69.5 26.1h179.5M69.5 26.1v28.9M89.8 26.1h.1M89.8 26.1v28.9M110.1 26.1h.1M110.1 26.1v28.9M118.7 26.1h.1M118.7 26.1v8.7M127.4 26.1h.1M127.4 26.1v8.7M139 26.1h.1"/>
<path d="M139 26.1v8.7M150.6 26.1h.1M150.6 26.1v8.7M159.3 26.1h.1M159.3 26.1v8.7M168 26.1h.1M168 26.1v28.9M188.3 26.1h.1M188.3 26.1v28.9M208.5 26.1h.1M208.5 23.2v31.8M110.1 52.2h.1"/>
<path d="M110.1 55h.1M110.1 52.2h20.2M118.7 49.2h.1M118.7 43.5h.1M118.7 52.2h.1M118.7 43.5v5.7M118.7 52.2v8.6M127.4 43.5h.1M127.4 49.2h.1M127.4 43.5v5.7M130.3 52.2h.1M130.3 52.2v8.6"/>
<path d="M139 49.2h.1M139 43.5h.1M139 43.5v112.9h-2.9M147.7 52.2h.1M147.7 52.2h20.3M147.7 52.2v8.6M150.6 49.2h.1M150.6 43.5h.1M150.6 43.5v5.7M159.3 43.5h.1M159.3 52.2h.1M159.3 43.5v5.7h-40.6"/>
<path d="M159.3 52.2v8.6M168 52.2h.1M168 55h.1M249 40.6h14.5M257.7 40.6h.1M257.7 55h.1M257.7 40.6v2.9M257.7 52.2v2.8M263.5 40.6h.1M14.5 69.5h.1M14.5 69.5v8.7M31.9 69.5h.1"/>
<path d="M31.9 69.5v8.7M31.9 69.5h14.5M37.7 69.5h.1M37.7 78.2h.1M37.7 78.2v5.8M46.4 78.2h.1M46.4 78.2v5.8M69.5 72.4h.1M69.5 72.4v29M89.8 72.4h.1M89.8 72.4v29M110.1 75.3h.1"/>
<path d="M110.1 72.4v29M110.1 75.3h20.2M118.7 75.3h.1M118.7 69.5v5.8M130.3 75.3h.1M130.3 69.5v5.8M147.7 75.3h.1M147.7 75.3h20.3M147.7 69.5v5.8M159.3 75.3h.1M159.3 69.5v5.8M168 75.3h.1"/>
<path d="M168 72.4v29M188.3 72.4h.1M188.3 72.4v29M208.5 72.4h.1M208.5 72.4v29M231.7 78.2h.1M231.7 69.5h.1M231.7 69.5h14.5M231.7 78.2v5.8M240.4 69.5h.1M240.4 78.2h.1M240.4 78.2v5.8"/>
<path d="M246.2 69.5h.1M246.2 69.5v8.7M263.5 69.5h.1M263.5 69.5v8.7M14.5 84h.1M14.5 84v2.9M31.9 81.1h.1M31.9 84h.1M31.9 84h81M31.9 81.1h63.7M37.7 84h.1M46.4 84h.1"/>
<path d="M55 81.1h.1M69.5 84h.1M75.3 81.1h.1M89.8 84h.1M110.1 98.5h.1M110.1 81.1h.1M110.1 84h.1M110.1 92.7h.1M110.1 92.7h2.8M110.1 98.5h20.2M118.7 98.5h.1M118.7 98.5v8.6"/>
<path d="M130.3 98.5h.1M130.3 98.5v8.6M147.7 98.5h.1M147.7 98.5h20.3M147.7 98.5v8.6M159.3 98.5h.1M159.3 98.5v8.6M165.1 84h.1M165.1 92.7h.1M165.1 84h81.1M165.1 92.7h2.9M168 84h.1"/>
<path d="M168 81.1h.1M168 98.5h.1M182.5 81.1h.1M182.5 81.1h63.7M188.3 84h.1M202.7 81.1h.1M208.5 84h.1M223 81.1h.1M231.7 84h.1M240.4 84h.1M263.5 84h.1M263.5 84v2.9"/>
<path d="M14.5 115.9h.1M14.5 115.9v8.6M31.9 115.9h.1M31.9 115.9h14.5M31.9 115.9v8.6M37.7 115.9h.1M69.5 101.4h.1M69.5 118.7h.1M69.5 118.7v11.6M89.8 118.7h.1M89.8 101.4h.1M89.8 118.7v11.6"/>
<path d="M110.1 101.4h.1M110.1 118.7v11.6M118.7 115.9v5.7M130.3 115.9v5.7M147.7 115.9v5.7M159.3 115.9v5.7M168 101.4h.1M168 118.7v11.6M188.3 118.7h.1M188.3 101.4h.1M188.3 118.7v11.6M208.5 101.4h.1"/>
<path d="M208.5 118.7h.1M208.5 118.7v11.6M231.7 115.9h.1M231.7 115.9h14.5M240.4 115.9h.1M246.2 115.9h.1M246.2 115.9v8.6M263.5 115.9h.1M263.5 115.9v8.6M14.5 130.3h.1M14.5 130.3v2.9M31.9 127.4h.1"/>
<path d="M31.9 130.3h.1M31.9 130.3h214.3M31.9 127.4h63.7M37.7 130.3h.1M37.7 124.5h.1M37.7 124.5v5.8M46.4 124.5h.1M46.4 130.3h.1M46.4 124.5v5.8M55 127.4h.1M69.5 130.3h.1M75.3 127.4h.1"/>
<path d="M89.8 130.3h.1M110.1 121.6h.1M110.1 130.3h.1M110.1 127.4h.1M110.1 121.6h20.2M118.7 121.6h.1M130.3 121.6h.1M139 130.3h.1M147.7 121.6h.1M147.7 121.6h20.3M159.3 121.6h.1M168 130.3h.1"/>
<path d="M168 121.6h.1M168 127.4h.1M182.5 127.4h.1M182.5 127.4h63.7M188.3 130.3h.1M202.7 127.4h.1M208.5 130.3h.1M223 127.4h.1M231.7 124.5h.1M231.7 130.3h.1M231.7 124.5v5.8M240.4 124.5h.1"/>
<path d="M240.4 130.3h.1M240.4 124.5v5.8M263.5 130.3h.1M263.5 130.3v2.9M115.9 156.4h.1M115.9 156.4h5.7M136.1 156.4h.1M249 156.4v14.5M110.1 170.9h.1M110.1 176.7h.1M110.1 173.8h.1M110.1 179.5h.1"/>
<path d="M110.1 170.9v14.4M249 165.1h.1M249 170.9h.1M110.1 182.5h.1M136.1 182.5h.1M136.1 182.5h2.9M139 182.5h.1M139 182.5v2.8"/>
</g>
<g fill="#f0f" stroke="#f0f" stroke-width=".25">
<circle cx="150.6" cy="26.1" r=".55"/>
<circle cx="139" cy="26.1" r=".55"/>
<circle cx="150.6" cy="49.2" r=".55"/>
<circle cx="139" cy="49.2" r=".55"/>
<circle cx="127.4" cy="26.1" r=".55"/>
<circle cx="89.8" cy="84" r=".56"/>
<circle cx="69.5" cy="84" r=".55"/>
<circle cx="89.8" cy="26.1" r=".56"/>
<circle cx="110" cy="26.1" r=".55"/>
<circle cx="110" cy="84" r=".55"/>
<circle cx="110" cy="130.3" r=".55"/>
<circle cx="223" cy="81.1" r=".55"/>
<circle cx="202.7" cy="81.1" r=".55"/>
<circle cx="223" cy="127.4" r=".55"/>
<circle cx="202.7" cy="127.4" r=".55"/>
<circle cx="208.5" cy="26.1" r=".55"/>
<circle cx="188.2" cy="84" r=".55"/>
<circle cx="167.9" cy="84" r=".55"/>
<circle cx="188.2" cy="26.1" r=".55"/>
<circle cx="159.3" cy="26.1" r=".55"/>
<circle cx="118.7" cy="26.1" r=".56"/>
<circle cx="127.4" cy="49.2" r=".55"/>
<circle cx="75.3" cy="81.1" r=".56"/>
<circle cx="55" cy="81.1" r=".55"/>
<circle cx="75.3" cy="127.4" r=".56"/>
<circle cx="55" cy="127.4" r=".55"/>
<circle cx="89.8" cy="130.3" r=".56"/>
<circle cx="69.5" cy="130.3" r=".55"/>
<circle cx="167.9" cy="26.1" r=".55"/>
<circle cx="188.2" cy="130.3" r=".55"/>
<circle cx="37.6" cy="115.8" r=".55"/>
<circle cx="46.3" cy="130.3" r=".56"/>
<circle cx="37.6" cy="130.3" r=".55"/>
<circle cx="37.6" cy="69.5" r=".55"/>
<circle cx="46.3" cy="84" r=".56"/>
<circle cx="37.6" cy="84" r=".55"/>
<circle cx="167.9" cy="130.3" r=".55"/>
<circle cx="240.3" cy="130.3" r=".55"/>
<circle cx="240.3" cy="84" r=".55"/>
<circle cx="240.3" cy="69.5" r=".55"/>
<circle cx="231.6" cy="84" r=".55"/>
<circle cx="208.5" cy="84" r=".55"/>
<circle cx="240.3" cy="115.8" r=".55"/>
<circle cx="231.6" cy="130.3" r=".55"/>
<circle cx="208.5" cy="130.3" r=".55"/>
<circle cx="110" cy="92.7" r=".55"/>
<circle cx="167.9" cy="92.7" r=".55"/>
<circle cx="139" cy="130.3" r=".55"/>
<circle cx="110" cy="173.7" r=".55"/>
<circle cx="110" cy="179.5" r=".55"/>
<circle cx="110" cy="176.6" r=".55"/>
<circle cx="110" cy="182.4" r=".55"/>
<circle cx="257.7" cy="40.6" r=".55"/>
<circle cx="118.7" cy="52.1" r=".56"/>
<circle cx="118.7" cy="98.5" r=".56"/>
<circle cx="110" cy="98.5" r=".55"/>
<circle cx="118.7" cy="121.6" r=".56"/>
<circle cx="159.3" cy="98.5" r=".55"/>
<circle cx="167.9" cy="98.5" r=".55"/>
<circle cx="159.3" cy="121.6" r=".55"/>
<circle cx="167.9" cy="121.6" r=".55"/>
<circle cx="159.3" cy="75.3" r=".55"/>
<circle cx="159.3" cy="52.1" r=".55"/>
<circle cx="110" cy="52.1" r=".55"/>
<circle cx="110" cy="75.3" r=".55"/>
<circle cx="110" cy="81.1" r=".55"/>
<circle cx="167.9" cy="52.1" r=".55"/>
<circle cx="167.9" cy="75.3" r=".55"/>
<circle cx="167.9" cy="81.1" r=".55"/>
<circle cx="167.9" cy="127.4" r=".55"/>
<circle cx="110" cy="121.6" r=".55"/>
<circle cx="110" cy="127.4" r=".55"/>
<circle cx="118.7" cy="75.3" r=".56"/>
<circle cx="249" cy="165.1" r=".56"/>
</g>
<g font-size="2.6" fill="#000080">
<text x="124.5" y="9.9">J10</text>
<text x="147.7" y="9.9">J11</text>
<text x="124.5" y="13.4">CON1</text>
<text x="147.7" y="13.4">CON1</text>
<text x="112.9" y="31.3">C9</text>
<text x="112.9" y="34.2">CAP</text>
<text x="121.6" y="31.3">C10</text>
<text x="121.6" y="34.2">CAP</text>
<text x="144.8" y="31.3">C12</text>
<text x="144.8" y="34.2">CAP</text>
<text x="153.5" y="31.3">C13</text>
<text x="153.5" y="34.2">CAP</text>
<text x="240.4" y="31.3">R34</text>
<text x="240.4" y="34.2">RES</text>
<text x="138.5" y="36.2" transform="rotate(-90 138.5 36.2)">1uF/63V</text>
<text x="136.1" y="42.9">C11</text>
<text x="240.4" y="42.9">R35</text>
<text x="240.4" y="45.8">RES</text>
<text x="263.5" y="48.7">C22</text>
<text x="263.5" y="51.6">4u7/63</text>
<text x="58" y="54.5">Q4</text>
<text x="58" y="57.4">MOSFET</text>
<text x="78.2" y="54.5">Q5</text>
<text x="78.2" y="57.4">MOSFET</text>
<text x="98.5" y="54.5">Q6</text>
<text x="98.5" y="57.4">MOSFET</text>
<text x="121.6" y="57.4">C45</text>
<text x="133.2" y="57.4">C48</text>
<text x="141.9" y="57.4">C49</text>
<text x="153.5" y="57.4">C46</text>
<text x="170.9" y="54.5">Q7</text>
<text x="171.4" y="57.4">MOSFET</text>
<text x="191.1" y="54.5">Q8</text>
<text x="191.7" y="57.4">MOSFET</text>
<text x="211.4" y="54.5">Q9</text>
<text x="212" y="57.4">MOSFET</text>
<text x="40.6" y="60.3">D10</text>
<text x="40.6" y="63.2">SR1100</text>
<text x="243.2" y="60.3">D11</text>
<text x="243.2" y="63.2">SR1100</text>
<text x="17.4" y="71.8">U5</text>
<text x="23.2" y="71.8">TLP152</text>
<text x="58" y="71.8">R36</text>
<text x="78.2" y="71.8">R37</text>
<text x="98.5" y="71.8">R38</text>
<text x="124" y="71" transform="rotate(-90 124 71)">CAP/SN</text>
<text x="135.6" y="71" transform="rotate(-90 135.6 71)">CAP/SN</text>
<text x="144.3" y="71" transform="rotate(-90 144.3 71)">CAP/SN</text>
<text x="155.9" y="71" transform="rotate(-90 155.9 71)">CAP/SN</text>
<text x="174.3" y="71.8">R39</text>
<text x="194.6" y="71.8">R40</text>
<text x="214.9" y="71.8">R41</text>
<text x="249" y="71.8">U6</text>
<text x="254.8" y="71.8">TLP152</text>
<text x="58" y="74.8">RG</text>
<text x="78.2" y="74.8">RG</text>
<text x="98.5" y="77.6">R43 68K</text>
<text x="98.5" y="74.8">RG</text>
<text x="168" y="77.6">68K R42</text>
<text x="174.9" y="74.8">RG</text>
<text x="195.2" y="74.8">RG</text>
<text x="215.5" y="74.8">RG</text>
<text x="124.5" y="83.4">J12</text>
<text x="147.7" y="83.4">J13</text>
<text x="37.7" y="86.3">C14</text>
<text x="37.7" y="89.2">104/63</text>
<text x="46.4" y="86.3">C15</text>
<text x="46.4" y="89.2">4u7/63</text>
<text x="124.5" y="86.3">CON1</text>
<text x="147.7" y="86.3">CON1</text>
<text x="223.6" y="89.2">4u7/63</text>
<text x="226.7" y="86.3">C16</text>
<text x="235.5" y="86.3">C17</text>
<text x="236" y="89.2">104/63</text>
<text x="124.5" y="92.1">J14</text>
<text x="124.5" y="95">CON1</text>
<text x="147.7" y="92.1">J15</text>
<text x="147.7" y="95">CON1</text>
<text x="58" y="100.8">Q10</text>
<text x="78.2" y="100.8">Q11</text>
<text x="98.5" y="100.8">Q12</text>
<text x="170.9" y="100.8">Q13</text>
<text x="191.1" y="100.8">Q14</text>
<text x="211.4" y="100.8">Q15</text>
<text x="40.6" y="106.6">D12</text>
<text x="58" y="103.7">MOSFET</text>
<text x="78.2" y="103.7">MOSFET</text>
<text x="98.5" y="103.7">MOSFET</text>
<text x="121.6" y="103.7">C43</text>
<text x="133.2" y="103.7">C47</text>
<text x="141.9" y="103.7">C50</text>
<text x="153.5" y="103.7">C44</text>
<text x="171.4" y="103.7">MOSFET</text>
<text x="191.7" y="103.7">MOSFET</text>
<text x="212" y="103.7">MOSFET</text>
<text x="243.2" y="106.6">D13</text>
<text x="40.6" y="109.5">SR1100</text>
<text x="243.2" y="109.5">SR1100</text>
<text x="17.4" y="115.3">U7</text>
<text x="17.4" y="118.2">TLP152</text>
<text x="58" y="118.2">R44</text>
<text x="78.2" y="118.2">R45</text>
<text x="98.5" y="118.2">R46</text>
<text x="124" y="117.3" transform="rotate(-90 124 117.3)">CAP/SN</text>
<text x="135.6" y="117.3" transform="rotate(-90 135.6 117.3)">CAP/SN</text>
<text x="144.3" y="117.3" transform="rotate(-90 144.3 117.3)">CAP/SN</text>
<text x="155.9" y="117.3" transform="rotate(-90 155.9 117.3)">CAP/SN</text>
<text x="174.3" y="118.2">R47</text>
<text x="194.6" y="118.2">R48</text>
<text x="214.9" y="118.2">R49</text>
<text x="249" y="115.3">U8</text>
<text x="249" y="118.2">TLP152</text>
<text x="58" y="121.1">RG</text>
<text x="78.2" y="121.1">RG</text>
<text x="98.5" y="121.1">RG</text>
<text x="98.5" y="124">R50 4K7</text>
<text x="170.9" y="124">4K7 R51</text>
<text x="174.9" y="121.1">RG</text>
<text x="195.2" y="121.1">RG</text>
<text x="215.5" y="121.1">RG</text>
<text x="37.7" y="132.7">C19</text>
<text x="37.7" y="135.6">104/63</text>
<text x="46.4" y="132.7">C18</text>
<text x="46.4" y="135.6">47/25</text>
<text x="223.6" y="135.6">47/25</text>
<text x="226.7" y="132.7">C20</text>
<text x="235.5" y="132.7">C21</text>
<text x="236" y="135.6">104/63</text>
<text x="124.5" y="147.1">R52</text>
<text x="124.5" y="144.2">100K</text>
<text x="170.9" y="148.9">J16</text>
<text x="179.5" y="148.9">J17</text>
<text x="188.3" y="148.9">J18</text>
<text x="196.9" y="148.9">J19</text>
<text x="124.5" y="152.9">R53 1K</text>
<text x="170.9" y="152.4">CON1 CON1 CON1 CON1</text>
<text x="234.6" y="155.8">J54</text>
<text x="260.6" y="155.8">J56</text>
<text x="234.6" y="158.7">HOLE/2mm</text>
<text x="260.6" y="158.7">HOLE/2mm</text>
<text x="95.6" y="165.9">J24</text>
<text x="143.6" y="167.4">R54</text>
<text x="234.6" y="164.5">J55</text>
<text x="234.6" y="167.4">HOLE/2mm</text>
<text x="260.6" y="164.5">J57</text>
<text x="260.6" y="167.4">HOLE/2mm</text>
<text x="143.6" y="170.9">HHE5W* R0005 F</text>
<text x="95.6" y="189.4">CON5</text>
</g>
<g font-size="2.6">
<text x="126.8" y="23.7" transform="rotate(-90 126.8 23.7)">1</text>
<text x="149.9" y="23.7" transform="rotate(-90 149.9 23.7)">1</text>
<text x="205.6" y="19.7">BATT</text>
<text x="34.8" y="51.6">BATT</text>
<text x="237.4" y="51.6">BATT</text>
<text x="68.9" y="55.9" transform="rotate(-90 68.9 55.9)">2</text>
<text x="89.2" y="55.9" transform="rotate(-90 89.2 55.9)">2</text>
<text x="109.4" y="55.9" transform="rotate(-90 109.4 55.9)">2</text>
<text x="167.3" y="55.9" transform="rotate(-90 167.3 55.9)">2</text>
<text x="187.6" y="55.9" transform="rotate(-90 187.6 55.9)">2</text>
<text x="207.9" y="55.9" transform="rotate(-90 207.9 55.9)">2</text>
<text x="54.5" y="66">1</text>
<text x="74.7" y="66">1</text>
<text x="95" y="66">1</text>
<text x="181.6" y="66">1</text>
<text x="201.8" y="66">1</text>
<text x="222.1" y="66">1</text>
<text x="13.9" y="77.6">1</text>
<text x="31" y="77.6">6</text>
<text x="68.9" y="73" transform="rotate(-90 68.9 73)">3</text>
<text x="89.2" y="73" transform="rotate(-90 89.2 73)">3</text>
<text x="109.4" y="73" transform="rotate(-90 109.4 73)">3</text>
<text x="167.3" y="73" transform="rotate(-90 167.3 73)">3</text>
<text x="187.6" y="73" transform="rotate(-90 187.6 73)">3</text>
<text x="207.9" y="73" transform="rotate(-90 207.9 73)">3</text>
<text x="245.6" y="77.6">6</text>
<text x="262.7" y="77.6">1</text>
<text x="13.9" y="83.4">3</text>
<text x="31" y="80.5">5</text>
<text x="31" y="83.4">4</text>
<text x="112.4" y="83.4">1</text>
<text x="164.2" y="83.4">1</text>
<text x="245.6" y="80.5">5</text>
<text x="245.6" y="83.4">4</text>
<text x="262.7" y="83.4">3</text>
<text x="112.4" y="92">1</text>
<text x="164.2" y="92">1</text>
<text x="34.8" y="97.9">BATT</text>
<text x="237.4" y="97.9">BATT</text>
<text x="68.9" y="102.2" transform="rotate(-90 68.9 102.2)">2</text>
<text x="89.2" y="102.2" transform="rotate(-90 89.2 102.2)">2</text>
<text x="109.4" y="102.2" transform="rotate(-90 109.4 102.2)">2</text>
<text x="167.3" y="102.2" transform="rotate(-90 167.3 102.2)">2</text>
<text x="187.6" y="102.2" transform="rotate(-90 187.6 102.2)">2</text>
<text x="207.9" y="102.2" transform="rotate(-90 207.9 102.2)">2</text>
<text x="54.5" y="112.3">1</text>
<text x="74.7" y="112.3">1</text>
<text x="95" y="112.3">1</text>
<text x="181.6" y="112.3">1</text>
<text x="201.8" y="112.3">1</text>
<text x="222.1" y="112.3">1</text>
<text x="68.9" y="119.3" transform="rotate(-90 68.9 119.3)">3</text>
<text x="89.2" y="119.3" transform="rotate(-90 89.2 119.3)">3</text>
<text x="109.4" y="119.3" transform="rotate(-90 109.4 119.3)">3</text>
<text x="167.3" y="119.3" transform="rotate(-90 167.3 119.3)">3</text>
<text x="187.6" y="119.3" transform="rotate(-90 187.6 119.3)">3</text>
<text x="207.9" y="119.3" transform="rotate(-90 207.9 119.3)">3</text>
<text x="13.9" y="123.9">1</text>
<text x="31" y="123.9">6</text>
<text x="245.6" y="123.9">6</text>
<text x="262.7" y="123.9">1</text>
<text x="13.9" y="129.7">3</text>
<text x="31" y="126.8">5</text>
<text x="31" y="129.7">4</text>
<text x="245.6" y="126.8">5</text>
<text x="245.6" y="129.7">4</text>
<text x="262.7" y="129.7">3</text>
<text x="118.7" y="138.4">3V3</text>
<text x="222.4" y="155.7">1</text>
<text x="248.5" y="155.7">1</text>
<text x="135.5" y="163" transform="rotate(-90 135.5 163)">4</text>
<text x="138.4" y="163" transform="rotate(-90 138.4 163)">3</text>
<text x="173.1" y="162.8" transform="rotate(-90 173.1 162.8)">1</text>
<text x="181.8" y="162.8" transform="rotate(-90 181.8 162.8)">1</text>
<text x="190.5" y="162.8" transform="rotate(-90 190.5 162.8)">1</text>
<text x="199.2" y="162.8" transform="rotate(-90 199.2 162.8)">1</text>
<text x="222.4" y="164.4">1</text>
<text x="248.5" y="164.4">1</text>
<text x="103.4" y="173.1">4</text>
<text x="103.4" y="170.2">5</text>
<text x="103.4" y="178.9">2</text>
<text x="103.4" y="176">3</text>
<text x="135.5" y="177.2" transform="rotate(-90 135.5 177.2)">1</text>
<text x="138.4" y="177.2" transform="rotate(-90 138.4 177.2)">2</text>
<text x="103.4" y="181.8">1</text>
<text x="173.8" y="187.7">Title</text>
<text x="185.3" y="190.6">&lt;Title&gt;</text>
<text x="173.8" y="196.3">Size</text>
<text x="185.3" y="196.3">Document Number</text>
<text x="269.3" y="196.3">Rev</text>
<text x="176.7" y="199.3">A</text>
<text x="185.3" y="199.3">&lt;Doc&gt;</text>
<text x="272.2" y="199.3">&lt;RevCode&gt;</text>
<text x="173.8" y="205.1">Date:</text>
<text x="188.8" y="205.1">Sunday, December 27, 2020</text>
<text x="231.7" y="205.1">Sheet</text>
<text x="246.2" y="205.1">3</text>
<text x="254.8" y="205.1">of</text>
<text x="263.5" y="205.1">3</text>
</g>
<g font-size="2.6" fill="#004080">
<text x="128.6" y="18.8" transform="rotate(-90 128.6 18.8)">1</text>
<text x="151.8" y="18.8" transform="rotate(-90 151.8 18.8)">1</text>
<text x="18.8" y="79.4">1</text>
<text x="26.1" y="82.3">5</text>
<text x="26.1" y="79.4">6</text>
<text x="250.5" y="82.3">5</text>
<text x="250.5" y="79.4">6</text>
<text x="257.8" y="79.4">1</text>
<text x="18.8" y="85.2">3</text>
<text x="26.1" y="85.2">4</text>
<text x="117.3" y="85.2">1</text>
<text x="159.3" y="85.2">1</text>
<text x="250.5" y="85.2">4</text>
<text x="257.8" y="85.2">3</text>
<text x="117.3" y="93.9">1</text>
<text x="159.3" y="93.9">1</text>
<text x="18.8" y="125.7">1</text>
<text x="26.1" y="125.7">6</text>
<text x="250.5" y="125.7">6</text>
<text x="257.8" y="125.7">1</text>
<text x="18.8" y="131.5">3</text>
<text x="26.1" y="128.6">5</text>
<text x="26.1" y="131.5">4</text>
<text x="250.5" y="128.6">5</text>
<text x="250.5" y="131.5">4</text>
<text x="257.8" y="131.5">3</text>
<text x="227.3" y="157.6">1</text>
<text x="253.4" y="157.6">1</text>
<text x="227.3" y="166.2">1</text>
<text x="253.4" y="166.2">1</text>
</g>
<g font-size="2.6" fill="#f00">
<text x="266.4" y="41.1">BATT/V</text>
<text x="11.3" y="65.5">SPWM1H</text>
<text x="260.3" y="65.5">SPWM2H</text>
<text x="11.3" y="111.8">SPWM1L</text>
<text x="260.3" y="111.8">SPWM2L</text>
<text x="103.7" y="157">SHUNT</text>
</g>
<g font-size="2.1">
<text x="30.4" y="2.2">5</text>
<text x="85.4" y="2.2">4</text>
<text x="140.4" y="2.2">3</text>
<text x="195.4" y="2.2">2</text>
<text x="250.4" y="2.2">1</text>
<text x=".8" y="30.1">D</text>
<text x="278.7" y="30.1">D</text>
<text x=".8" y="80.8">C</text>
<text x="278.7" y="80.8">C</text>
<text x=".8" y="131.5">B</text>
<text x="278.7" y="131.5">B</text>
<text x=".8" y="182.2">A</text>
<text x="278.7" y="182.2">A</text>
<text x="30.4" y="207.8">5</text>
<text x="85.4" y="207.8">4</text>
<text x="140.4" y="207.8">3</text>
<text x="195.4" y="207.8">2</text>
<text x="250.4" y="207.8">1</text>
</g>
</svg>
